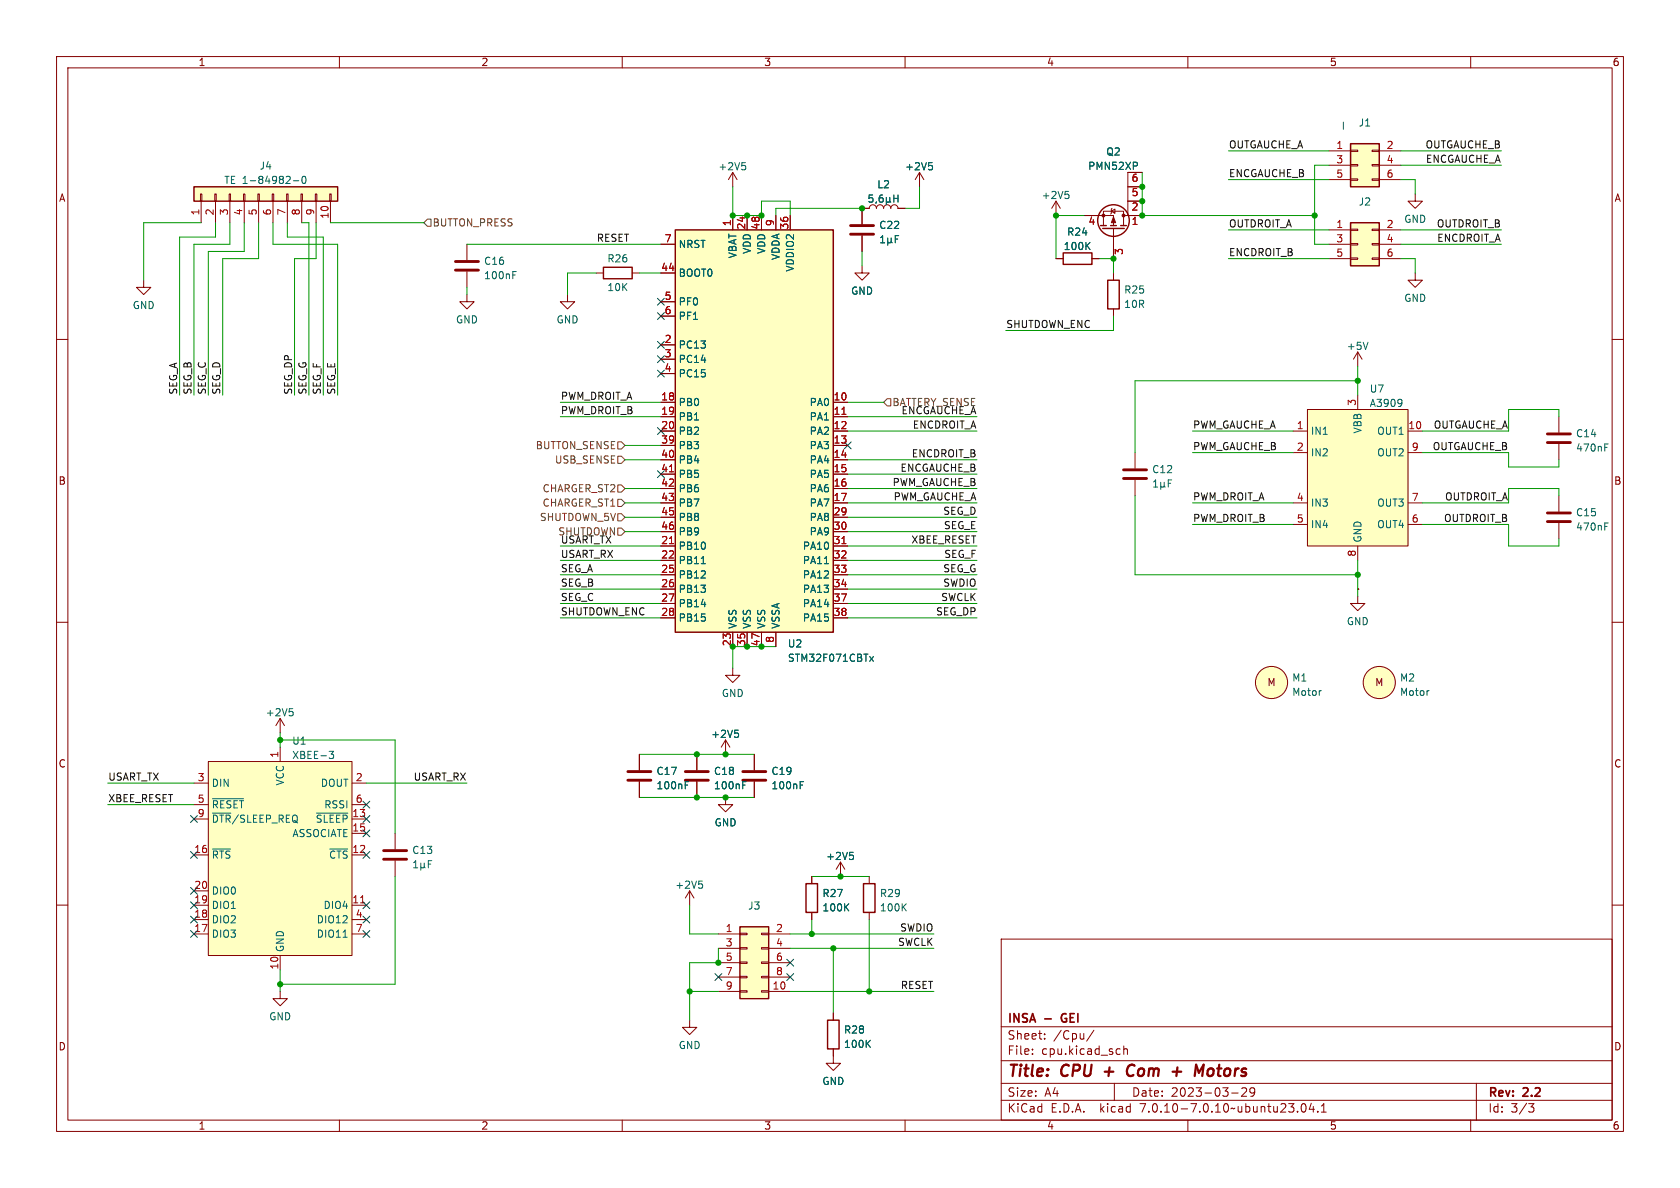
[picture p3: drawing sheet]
<svg xmlns="http://www.w3.org/2000/svg" width="297mm" height="210mm" viewBox="0 0 297 210" stroke-linecap="round" stroke-linejoin="round" font-family="sans-serif">
<g fill="none" stroke="#840000" stroke-width=".18">
<path d="M10 10h277v190h-277zM12 12h273v186h-273zM60 10v2M110 10v2M160 10v2M210 10v2M260 10v2M35.4 34.3h.3v1.3h-.3zM35.6 35.6v3.8M38 34.3h.2v1.3h-.2zM38.1 35.6v3.8M40.5 34.3h.3v1.3h-.3z"/>
<path d="M40.6 35.6v3.8M43.1 34.3h.2v1.3h-.2zM43.2 35.6v3.8M45.6 34.3h.2v1.3h-.2zM45.7 35.6v3.8M48.1 34.3h.3v1.3h-.3zM48.3 35.6v3.8M50.7 34.3h.2v1.3h-.2zM50.8 35.6v3.8M53.2 34.3h.3v1.3h-.3zM53.3 35.6v3.8M55.8 34.3h.2v1.3h-.2z"/>
<path d="M55.9 35.6v3.8M58.3 34.3h.2v1.3h-.2zM58.4 35.6v3.8M129.5 30.5l-.7 1.3M129.5 30.5v2.5M129.5 38.1v2.5M129.5 30.5l.8 1.3M132.1 38.1v2.5M134.6 38.1v2.5M137.2 38.1v2.5M139.7 38.1v2.5M160 36.8h-1.3a.64 .64 0 0 0-.6-.6 .64 .64 0 0 0-.6 .6 .64 .64 0 0 0-.7-.6 .64 .64 0 0 0-.6 .6 .64 .64 0 0 0-.6-.6 .64 .64 0 0 0-.7 .6 .64 .64 0 0 0-.6-.6 .64 .64 0 0 0-.6 .6h-1.3v2.8"/>
<path d="M162.6 30.5l-.8 1.3M162.6 30.5v2.5M162.6 30.5l.7 1.3M186.7 35.6l-.8 1.2M186.7 35.6v2.5M186.7 35.6l.8 1.2M191.8 38.1h5v1.8M195.1 39.9v-2.6h3.5v2.6M196.5 37.3l.6-.3v.7zM196.6 36.8l-.1 .2v.7l-.2 .1M199.4 35.6v2.5h-.8M199.4 38.1h2.5"/>
<path d="M199.4 35.6h2.5M199.4 33h2.5M201.9 30.5h-2.5v5.1M234.9 26.7h3.9M234.9 29.2h3.9M234.9 31.8h3.9M238.8 31.6h1.2v.3h-1.2zM238.8 29.1h1.2v.2h-1.2zM238.8 26.5h1.2v.3h-1.2zM242.6 31.6h1.2v.3h-1.2zM242.6 29.1h1.2v.2h-1.2zM242.6 26.5h1.2v.3h-1.2z"/>
<path d="M243.8 26.7h3.8M243.8 29.2h3.8M243.8 31.8h3.8M250.2 34.3v1.3h1.3l-1.3 1.2-1.3-1.2h1.3M10 60h2M25.4 49.5v1.3h1.3l-1.3 1.3-1.3-1.3h1.3M82.5 52.1v1.2h1.3l-1.3 1.3-1.2-1.3h1.2M82.5 43.2v2.8M82.5 48v2.8M100.3 52.1v1.2h1.3l-1.3 1.3-1.2-1.3h1.2M105.4 48.3h1.3M111.8 48.3h1.2"/>
<path d="M116.8 48.3h2.6M116.8 53.3h2.6M116.8 55.9h2.6M116.8 43.2h2.6M152.4 47v1.3h1.3l-1.3 1.2-1.3-1.2h1.3M152.4 41.7v2.8M186.7 45.7h1.3M193 45.7h1.3M196.8 40.4v5.3M196.8 48.3v1.2M196.8 54.6v1.3M234.9 45.7h3.9"/>
<path d="M234.9 43.2h3.9M234.9 40.6h3.9M238.8 45.6h1.2v.2h-1.2zM238.8 43.1h1.2v.2h-1.2zM238.8 40.5h1.2v.3h-1.2zM242.6 45.6h1.2v.2h-1.2zM242.6 43.1h1.2v.2h-1.2zM242.6 40.5h1.2v.3h-1.2zM243.8 45.7h3.8M243.8 43.2h3.8M243.8 40.6h3.8M250.2 48.3v1.2h1.3l-1.3 1.3-1.3-1.3h1.3"/>
<path d="M285 60h2M116.8 76.2h2.6M116.8 71.1h2.6M116.8 73.7h2.6M116.8 78.7h2.6M116.8 61h2.6M116.8 63.5h2.6M116.8 66h2.6M147.3 76.2h2.6M147.3 71.1h2.6M147.3 73.7h2.6M147.3 78.7h2.6"/>
<path d="M228.6 76.2h2.5M231.1 72.4h17.8v24.1h-17.8zM240 62.2v2.6M240 69.9v2.5M240 62.2l-.7 1.3M240 62.2l.8 1.3M248.9 76.2h2.6M275.6 73.7v2.8M275.6 78.5v2.8M116.8 88.9h2.6M116.8 81.3h2.6M116.8 83.8h2.6"/>
<path d="M116.8 86.4h2.6M116.8 96.5h2.6M116.8 99.1h2.6M116.8 91.4h2.6M116.8 94h2.6M147.3 88.9h2.6M147.3 81.3h2.6M147.3 83.8h2.6M147.3 86.4h2.6M147.3 96.5h2.6M147.3 99.1h2.6M147.3 91.4h2.6"/>
<path d="M147.3 94h2.6M200.7 80v2.8M200.7 84.8v2.8M228.6 80h2.5M228.6 88.9h2.5M228.6 92.7h2.5M240 96.5v2.6M248.9 80h2.6M248.9 88.9h2.6M248.9 92.7h2.6M275.6 87.6v2.8M275.6 92.5v2.8"/>
<path d="M10 110h2M116.8 101.6h2.6M116.8 104.1h2.6M116.8 106.7h2.6M116.8 109.2h2.6M129.5 118.1v1.3h1.3l-1.3 1.3-1.2-1.3h1.2M129.5 111.8v2.5M132.1 111.8v2.5M134.6 111.8v2.5M137.2 111.8v2.5M147.3 101.6h2.6M147.3 104.1h2.6"/>
<path d="M147.3 106.7h2.6M147.3 109.2h2.6M240 105.4v1.3h1.3l-1.3 1.3-1.2-1.3h1.2M240 104.1h.1M285 110h2M34.3 138.4h2.5M36.8 134.6h25.4v34.3h-25.4zM49.5 127v2.5M49.5 132.1v2.5M49.5 127l-.7 1.3M49.5 127l.8 1.3M62.2 138.4h2.6"/>
<path d="M113 133.4v2.7M113 138.2v2.8M123.2 133.4v2.7M123.2 138.2v2.8M128.3 130.8l-.8 1.3M128.3 130.8v2.6M128.3 130.8l.7 1.3M133.3 133.4v2.7M133.3 138.2v2.8M10 160h2M34.3 151.1h2.5M34.3 144.8h2.5"/>
<path d="M34.3 157.5h2.5M34.3 142.2h2.5M62.2 151.1h2.6M62.2 144.8h2.6M62.2 147.3h2.6M62.2 142.2h2.6M69.8 147.3v2.8M69.8 152.1v2.8M121.9 157.5l-.7 1.3M121.9 157.5v2.5M121.9 157.5l.8 1.3M128.3 141v1.2h1.2l-1.2 1.3-1.3-1.3h1.3"/>
<path d="M143.5 154.9v1.3M148.6 152.4l-.8 1.3M148.6 152.4v2.5M148.6 152.4l.8 1.3M153.7 154.9v1.3M285 160h2M34.3 165.1h2.5M34.3 160h2.5M34.3 162.6h2.5M49.5 175.3v1.2h1.3l-1.3 1.3-1.2-1.3h1.2M49.5 168.9v2.6M62.2 165.1h2.6"/>
<path d="M62.2 160h2.6M62.2 162.6h2.6M127 165.1h3.8M127 175.3h3.8M127 167.6h3.8M127 170.2h3.8M127 172.7h3.8M130.8 175.1h1.3v.3h-1.3zM130.8 172.6h1.3v.2h-1.3zM130.8 170.1h1.3v.2h-1.3zM130.8 167.5h1.3v.3h-1.3zM130.8 165h1.3v.2h-1.3z"/>
<path d="M134.6 175.1h1.3v.3h-1.3zM134.6 172.6h1.3v.2h-1.3zM134.6 170.1h1.3v.2h-1.3zM134.6 167.5h1.3v.3h-1.3zM134.6 165h1.3v.2h-1.3zM135.9 165.1h3.8M135.9 175.3h3.8M135.9 167.6h3.8M135.9 170.2h3.8M135.9 172.7h3.8M143.5 161.3v1.3M147.3 179.1v1.2"/>
<path d="M153.7 161.3v1.3M177 166h108v32h-108zM60 198v2M110 198v2M121.9 180.3v1.3h1.3l-1.3 1.3-1.3-1.3h1.3M147.3 185.4v2.6h1.3l-1.3 1.2-1.3-1.2h1.3M160 198v2M177 194.5h108M177 191.5h108M177 187.5h108M177 181.5h108M182.5 186.3v.1"/>
<path d="M182.5 185.5v.1M184.7 183.6v.1M184.7 182.8v.1M193.4 182.1l-1.3 2M197 191.5v3M197.9 185.4l.1 .1M198 186.3l-.1 .1M198.7 184.9v1.5M198.7 185.5l.2-.1 .3 .1 .1 .9M210 198v2M217.7 193.2h1.2M219.5 192.4l.6-.1 .2 .1 .1 .3-.9 1.1h.9"/>
<path d="M221.8 192.9l-.3 .3h-.3l-.2-.3 .1-.5 .4-.1 .2 .1a.99 .99 0 0 1-.3 1.4h-.3M229.4 196.5v.1M230.2 195.2l.2-.1a.81 .81 0 0 1 .6 .6 .81 .81 0 0 1-.3 .8l-.2 .1a.81 .81 0 0 1-.3-1.4zM231.8 195l-.3 1.1h.9M232.2 195.6v1M233 196.5v.1M233.6 196.6h.9M233.6 195.5l.4-.4v1.5M260 198v2M261 191.5v6.5M270.2 195.1h1l-.5 .6 .4 .1 .1 .5-.3 .3h-.4"/>
<circle cx="224.8" cy="120.6" r="2.84"/>
<circle cx="243.8" cy="120.6" r="2.84"/>
</g>
<path d="M195.3 189.4h1.5M200.2 188.2a1.13 1.13 0 0 0-.9 .7 1.13 1.13 0 0 0 .2 1.2l.3 .1 .5-.1M207.3 189.4h1.5M208.2 188.7l-.2 1.5M211.2 190.2l.3-2 .4 1.4 .9-1.4-.3 2M213.7 189l-.2 .3-.1 .5 .4 .4" fill="none" stroke="#840000" stroke-width=".4"/>
<path d="M187.8 179.4l-.2 .4 .2 .7" fill="none" stroke="#840000" stroke-width=".3"/>
<g fill="none" stroke="#840000" stroke-width=".25">
<path d="M34.3 33h25.4v2.6h-25.4zM194.6 39.9h1M196.3 39.9h1.1M198.1 39.9h1M238.8 25.4h5v7.6h-5zM238.8 39.4h5v7.6h-5zM106.7 47.2h5.1v2.1h-5.1zM119.4 40.6h27.9v71.2h-27.9zM188 44.7h5v2h-5zM194.9 40.4h3.9M195.8 49.5h2.1v5.1h-2.1zM142.5 156.2h2v5.1h-2z"/>
<path d="M152.7 156.2h2v5.1h-2zM130.8 163.8h5.1v12.7h-5.1zM146.3 180.3h2v5.1h-2z"/>
<circle cx="196.8" cy="39" r="2.79"/>
</g>
<g fill="none" stroke="#006464" stroke-width=".18">
<path d="M51.9 32h.9M53.5 31.3l.2-.1a.68 .68 0 0 1 .4 .6 .68 .68 0 0 1-.4 .6l-.2-.1-.1-.3zM131.2 28.8h.6M131.6 29.2l.2 .3v.3l-.2 .2M154.3 34.5h-.6l-.1 .6 .2-.1h.4l.1 .2v.4l-.2 .1-.5-.1M154.9 35.7l-.1 .2M156 34.5h-.3a.86 .86 0 0 0 0 1.2l.4-.1v-.4l-.2-.2h-.2l-.3 .2M156.7 35.6l.2 .1h.2l.2-.1M156.7 34.9v1.3M157.3 35.6l.2 .1M157.3 34.9v.7M158 34.5v1.2"/>
<path d="M158 35.1h.7M158.7 34.5v1.2M164.2 28.8h.6M164.6 29.2l.3 .3v.3l-.3 .2M188.3 33.8h.6M188.7 34.3l.3 .3v.3l-.3 .2M201 28.8v.4M90.7 48.6h.4M90.7 48h.6M155.7 42.9h.7M155.7 42l.3-.3v1.2M156.9 42.7l.2 .2h.3l.1-.2"/>
<path d="M156.9 42.1v1.2M157.5 42.7l.2 .2M157.5 42.1v.6M158.3 42.3h.4M158.9 41.7h-.6v1.2M192.2 43.4l.5 .7M192.7 42.9l-.7 .7M241.8 60.5l-.4 1.3M247.6 70.6l.2 .1a1.07 1.07 0 0 1-.1 1M247.8 71.1l-.2 .3M283.7 79.1h.4M283.7 78.5h.6"/>
<path d="M124 99.6h.7M145.7 99.6h.8M203.9 86.1h.8M203.9 85.2l.4-.4v1.3M205.2 85.9l.2 .2h.2l.2-.2M205.2 85.3v1.2M205.8 85.9l.2 .2M205.8 85.3v.6M206.5 85.4h.5M207.1 84.8h-.6v1.3M283.7 93.1h.4M283.7 92.5h.6"/>
<path d="M153.7 116.1l.7 .8M154.4 116.1l-.7 .8M51.2 125.3h.6M51.6 125.8l.2 .2v.3l-.2 .2M58.2 132.8h.8l-.4 .5 .3 .1 .1 .4-.3 .3h-.3M121.1 138.8h.5M121.1 138.2h.6M129.9 129.1h.6M130.3 129.6l.3 .2v.3l-.3 .3M131.3 138.8h.4M131.3 138.2h.6M141.5 138.8h.4"/>
<path d="M141.5 138.2h.6M233.5 122.1h.1M252.5 122.1h.1M37.6 150.1h3.2M37.6 143.7h3.2M37.6 141.2h5.5M55.9 143.7h5.6M58.3 150.1h3.2M73.1 153.4h.7M73.1 152.5l.4-.4v1.3M74.4 153.2l.2 .2h.2l.2-.2M74.4 152.6v1.2"/>
<path d="M75 153.2l.2 .2M75 152.6v.6M75.7 152.7h.4M76.3 152.1h-.6v1.3M123.6 155.8h.6M124 156.2l.2 .3v.3l-.2 .2M150.1 159.8l-.8 .7M150.2 150.7h.6M150.6 151.2l.3 .2v.3l-.3 .2M160.2 159.8l-.7 .7M60.7 165.7h.7M149.5 160.3l.6 .7"/>
<path d="M159.7 160.3l.5 .7M153.3 184.4l.6 .8M153.9 183.9l-.8 .7"/>
</g>
<g fill="none" stroke="#840000" stroke-width=".51">
<path d="M150.4 39.9h4M80.5 47.8h4.1M80.5 46.2h4.1M150.4 41.4h4M273.6 78.2h4M273.6 76.7h4M198.6 84.6h4.1M198.6 83.1h4.1M273.6 92.2h4M273.6 90.7h4M111 137.9h4.1M111 136.4h4.1"/>
<path d="M121.2 137.9h4M121.2 136.4h4M131.3 137.9h4.1M131.3 136.4h4.1M67.8 151.9h4.1M67.8 150.4h4.1"/>
</g>
<g fill="#ffffc2" stroke="#ffffc2" stroke-width=".18">
<path d="M130.8 163.8h5.1v12.7h-5.1z"/>
<path d="M231.1 72.4h17.8v24.1h-17.8z"/>
<path d="M36.8 134.6h25.4v34.3h-25.4z"/>
<path d="M119.4 40.6h27.9v71.2h-27.9z"/>
<path d="M34.3 33h25.4v2.6h-25.4z"/>
<path d="M238.8 25.4h5v7.6h-5z"/>
<path d="M238.8 39.4h5v7.6h-5z"/>
<circle cx="243.8" cy="120.6" r="2.84"/>
<circle cx="224.8" cy="120.6" r="2.84"/>
</g>
<path d="M148.8 73.2h.8M118.4 96.1h.7M118.4 83.4h.7M148.8 96.1h.8M63.7 159.6h.8" fill="none" stroke="#a90000" stroke-width=".18"/>
<g fill="#840000" stroke="#840000" stroke-width=".18">
<path d="M196.8 38.4l.4 1h-.7z"/>
<circle cx="195.1" cy="38.1" r=".25"/>
<circle cx="198.6" cy="38.1" r=".25"/>
</g>
<path d="M75.6 38.7h.6v1.3h-.6l-.7-.6zM109.2 78.1h.7l.6 .6-.6 .7h-.7zM156.8 70.5h.7v1.3h-.7l-.6-.7zM109.2 90.8h.7l.6 .6-.6 .7h-.7zM109.2 93.3h.7l.6 .7-.6 .6h-.7zM109.2 88.3h.7l.6 .6-.6 .6h-.7zM109.2 85.7h.7l.6 .7-.6 .6h-.7zM109.2 80.6h.7l.6 .7-.6 .6h-.7z" fill="none" stroke="#725600" stroke-width=".18"/>
<path d="M237.5 21.6v1.3" fill="none" stroke="#0000c2" stroke-width=".18"/>
<g fill="none" stroke="#009600" stroke-width=".18">
<path d="M35.6 39.4h-10.2v10.1M38.1 39.4v2.5h-6.4v28M40.6 39.4v3.8h-6.3v26.7M43.2 39.4v5.1h-6.4v25.4M45.7 39.4v6.3h-6.3v24.2M48.3 39.4v3.8h11.4v26.7M50.8 39.4v2.5h6.3v28M53.3 39.4h1.3v30.5M55.9 39.4v6.3h-3.8v24.2M58.4 39.4h16.5M129.5 33v5.1h5.1v-2.5h5.1v2.5M152.4 36.8h-15.2v1.3"/>
<path d="M162.6 33v3.8h-2.6M191.8 38.1h-5.1v7.6M201.9 30.5v7.6h30.5M217.2 26.7h17.7M217.2 31.8h17.7M234.9 29.2h-2.5v14h2.5M247.6 29.2h17.8M247.6 31.8h2.6v2.5M247.6 26.7h17.8M82.5 43.2h34.3M82.5 50.8v1.3M105.4 48.3h-5.1v3.8"/>
<path d="M113 48.3h3.8M152.4 44.5v2.5M194.3 45.7h2.5v2.6M196.8 55.9v2.5h-19M217.2 45.7h17.7M217.2 40.6h17.7M247.6 45.7h2.6v2.6M247.6 40.6h17.8M247.6 43.2h17.8M99.1 73.7h17.7M99.1 71.1h17.7M110.5 78.7h6.3"/>
<path d="M149.9 76.2h22.8M149.9 73.7h22.8M149.9 71.1h6.3M210.8 76.2h17.8M240 64.8v5.1M240 67.3h-39.3v12.7M275.6 73.7v-1.3h-8.9v3.8h-15.2M99.1 96.5h17.7M99.1 99.1h17.7M110.5 88.9h6.3M110.5 86.4h6.3M110.5 94h6.3"/>
<path d="M110.5 91.4h6.3M110.5 81.3h6.3M149.9 88.9h22.8M149.9 96.5h22.8M149.9 86.4h22.8M149.9 94h22.8M149.9 91.4h22.8M149.9 83.8h22.8M149.9 81.3h22.8M149.9 99.1h22.8M200.7 87.6v14h39.3M210.8 80h17.8"/>
<path d="M210.8 88.9h17.8M210.8 92.7h17.8M240 99.1v6.3M251.5 80h15.2v2.6h8.9v-1.3M251.5 92.7h15.2v3.8h8.9v-1.2M275.6 87.6v-1.2h-8.9v2.5h-15.2M99.1 101.6h17.7M99.1 109.2h17.7M99.1 104.1h17.7M99.1 106.7h17.7M137.2 114.3h-7.7v3.8M149.9 101.6h22.8"/>
<path d="M149.9 109.2h22.8M149.9 104.1h22.8M149.9 106.7h22.8M19 138.4h15.3M49.5 129.5v2.6M49.5 130.8h20.3v16.5M64.8 138.4h17.7M113 133.4h20.3M19 142.2h15.3M69.8 154.9v19.1h-20.3M113 141h20.3M143.5 154.9h10.2"/>
<path d="M49.5 171.5v3.8M121.9 160v5.1h5.1M121.9 175.3h5.1M127 167.6v2.6h-5.1v10.1M139.7 165.1h25.4M139.7 175.3h25.4M139.7 167.6h25.4M143.5 162.6v2.5M147.3 167.6v11.5M153.7 162.6v12.7"/>
</g>
<g fill="none" stroke="#000084" stroke-width=".18">
<path d="M116.2 52.7l1.2 1.2M116.2 55.3l1.2 1.2M117.4 52.7l-1.2 1.2M117.4 55.3l-1.2 1.2M116.2 65.4l1.2 1.2M116.2 62.9l1.2 1.2M116.2 75.6l1.2 1.2M116.2 60.4l1.2 1.2M117.4 65.4l-1.2 1.2M117.4 62.9l-1.2 1.2M117.4 75.6l-1.2 1.2M117.4 60.4l-1.2 1.2"/>
<path d="M149.3 78.1l1.2 1.2M150.5 78.1l-1.2 1.2M116.2 83.2l1.2 1.2M117.4 83.2l-1.2 1.2M33.7 159.4l1.2 1.2M33.7 156.9l1.2 1.2M33.7 144.2l1.2 1.2M33.7 150.5l1.2 1.2M34.9 159.4l-1.2 1.2M34.9 156.9l-1.2 1.2M34.9 144.2l-1.2 1.2M34.9 150.5l-1.2 1.2"/>
<path d="M64.2 159.4l1.2 1.2M64.2 141.6l1.2 1.2M64.2 144.2l1.2 1.2M64.2 146.7l1.2 1.2M64.2 150.5l1.2 1.2M65.4 159.4l-1.2 1.2M65.4 141.6l-1.2 1.2M65.4 144.2l-1.2 1.2M65.4 146.7l-1.2 1.2M65.4 150.5l-1.2 1.2M33.7 164.5l1.2 1.2M33.7 162l1.2 1.2"/>
<path d="M34.9 164.5l-1.2 1.2M34.9 162l-1.2 1.2M64.2 162l1.2 1.2M64.2 164.5l1.2 1.2M65.4 162l-1.2 1.2M65.4 164.5l-1.2 1.2M126.4 172.1l1.2 1.2M127.6 172.1l-1.2 1.2M139.1 169.6l1.2 1.2M139.1 172.1l1.2 1.2M140.3 169.6l-1.2 1.2M140.3 172.1l-1.2 1.2"/>
</g>
<g fill="#009600" stroke="#009600" stroke-width=".18">
<circle cx="129.5" cy="38.1" r=".46"/>
<circle cx="132.1" cy="38.1" r=".46"/>
<circle cx="134.6" cy="38.1" r=".46"/>
<circle cx="123.2" cy="141" r=".46"/>
<circle cx="123.2" cy="133.4" r=".46"/>
<circle cx="147.3" cy="167.6" r=".46"/>
<circle cx="143.5" cy="165.1" r=".46"/>
<circle cx="148.6" cy="154.9" r=".46"/>
<circle cx="128.3" cy="141" r=".46"/>
<circle cx="128.3" cy="133.4" r=".46"/>
<circle cx="127" cy="170.2" r=".46"/>
<circle cx="121.9" cy="175.3" r=".46"/>
<circle cx="153.7" cy="175.3" r=".46"/>
<circle cx="49.5" cy="130.8" r=".46"/>
<circle cx="196.8" cy="45.7" r=".46"/>
<circle cx="240" cy="67.3" r=".46"/>
<circle cx="232.4" cy="38.1" r=".46"/>
<circle cx="201.9" cy="38.1" r=".46"/>
<circle cx="134.6" cy="114.3" r=".46"/>
<circle cx="132.1" cy="114.3" r=".46"/>
<circle cx="129.5" cy="114.3" r=".46"/>
<circle cx="240" cy="101.6" r=".46"/>
<circle cx="49.5" cy="174" r=".46"/>
<circle cx="152.4" cy="36.8" r=".46"/>
<circle cx="186.7" cy="38.1" r=".46"/>
<circle cx="201.9" cy="33" r=".46"/>
<circle cx="201.9" cy="35.6" r=".46"/>
</g>
<g font-size="2.8" fill="#840000">
<text x="178" y="190.9">Title:</text>
<text x="187.7" y="190.9">CPU</text>
<text x="196.1" y="190.9">+</text>
<text x="200.9" y="190.9">Com</text>
<text x="214.5" y="190.9">Motors</text>
</g>
<g font-size="2.1" fill="#840000">
<text x="178" y="184">Sheet:</text>
<text x="178" y="181.2">INSA</text>
<text x="184.7" y="181.2">-</text>
<text x="186.2" y="184">/Cpu/</text>
<text x="188.3" y="181.2">GEI</text>
<text x="178" y="186.7">File:</text>
<text x="184.1" y="186.7">cpu.kicad_sch</text>
<text x="178" y="196.9">KiCad</text>
<text x="178" y="194.1">Size:</text>
<text x="184.7" y="194.1">A4</text>
<text x="185.7" y="196.9">E.D.A.</text>
<text x="194.6" y="196.9">kicad</text>
<text x="200" y="194.1">Date:</text>
<text x="201.8" y="196.9">7.0.10-7.0.10~ubuntu23.04.1</text>
<text x="207" y="194.1">2023-03-29</text>
<text x="263" y="194.3">Rev:</text>
<text x="263" y="196.9">Id:</text>
<text x="267.1" y="196.9">3/3</text>
<text x="269.4" y="194.3">2.2</text>
</g>
<g font-size="1.8" fill="#840000">
<text x="35" y="11.9">1</text>
<text x="85" y="11.9">2</text>
<text x="135" y="11.9">3</text>
<text x="185" y="11.9">4</text>
<text x="235" y="11.9">5</text>
<text x="285" y="11.9">6</text>
<text x="10.3" y="35.9">A</text>
<text x="285.3" y="35.9">A</text>
<text x="10.3" y="85.9">B</text>
<text x="285.3" y="85.9">B</text>
<text x="224" y="121.5">M</text>
<text x="243" y="121.5">M</text>
<text x="10.3" y="135.9">C</text>
<text x="285.3" y="135.9">C</text>
<text x="10.3" y="185.9">D</text>
<text x="285.3" y="185.9">D</text>
<text x="35" y="199.9">1</text>
<text x="85" y="199.9">2</text>
<text x="135" y="199.9">3</text>
<text x="185" y="199.9">4</text>
<text x="235" y="199.9">5</text>
<text x="285" y="199.9">6</text>
</g>
<g font-size="1.8" fill="#006464">
<text x="240.1" y="22.6">J1</text>
<text x="195.5" y="27.7">Q2</text>
<text x="39.5" y="32.7">TE 1-84982-0</text>
<text x="45.8" y="30.2">J4</text>
<text x="126.9" y="30.3">+2V5</text>
<text x="155" y="33.5">L2</text>
<text x="159.9" y="30.3">+2V5</text>
<text x="184" y="35.4">+2V5</text>
<text x="192.3" y="30.2">PMN52XP</text>
<text x="155.3" y="40.7">C22</text>
<text x="188.6" y="41.9">R24</text>
<text x="240.1" y="36.5">J2</text>
<text x="248.2" y="39.6">GND</text>
<text x="85.5" y="47">C16</text>
<text x="107.3" y="46.6">R26</text>
<text x="119.9" y="44">NRST</text>
<text x="130.4" y="45.8" transform="rotate(-90 130.4 45.8)">VBAT</text>
<text x="132.9" y="45" transform="rotate(-90 132.9 45)">VDD</text>
<text x="135.5" y="45" transform="rotate(-90 135.5 45)">VDD</text>
<text x="138" y="46.1" transform="rotate(-90 138 46.1)">VDDA</text>
<text x="187.9" y="44.4">100K</text>
<text x="85.5" y="49.6">100nF</text>
<text x="107.3" y="51.7">10K</text>
<text x="119.9" y="49.1">BOOT0</text>
<text x="140.6" y="48.1" transform="rotate(-90 140.6 48.1)">VDDIO2</text>
<text x="150.4" y="52.3">GND</text>
<text x="198.6" y="52.1">R25</text>
<text x="248.2" y="53.6">GND</text>
<text x="23.4" y="54.8">GND</text>
<text x="80.5" y="57.4">GND</text>
<text x="98.3" y="57.4">GND</text>
<text x="119.9" y="54.2">PF0</text>
<text x="119.9" y="56.7">PF1</text>
<text x="198.6" y="54.6">10R</text>
<text x="119.9" y="61.8">PC13</text>
<text x="119.9" y="64.4">PC14</text>
<text x="238" y="62.1">+5V</text>
<text x="119.9" y="72">PB0</text>
<text x="119.9" y="66.9">PC15</text>
<text x="143" y="72">PA0</text>
<text x="242.1" y="69.6">U7</text>
<text x="119.9" y="74.5">PB1</text>
<text x="119.9" y="77.1">PB2</text>
<text x="143" y="74.5">PA1</text>
<text x="143" y="77.1">PA2</text>
<text x="231.6" y="77.1">IN1</text>
<text x="240.9" y="76.7" transform="rotate(-90 240.9 76.7)">VBB</text>
<text x="242.1" y="72.1">A3909</text>
<text x="243.4" y="77.1">OUT1</text>
<text x="278.5" y="77.5">C14</text>
<text x="119.9" y="79.6">PB3</text>
<text x="119.9" y="82.1">PB4</text>
<text x="143" y="79.6">PA3</text>
<text x="143" y="82.1">PA4</text>
<text x="203.6" y="83.8">C12</text>
<text x="231.6" y="80.9">IN2</text>
<text x="243.4" y="80.9">OUT2</text>
<text x="278.5" y="80">470nF</text>
<text x="119.9" y="84.7">PB5</text>
<text x="119.9" y="87.2">PB6</text>
<text x="119.9" y="89.8">PB7</text>
<text x="143" y="84.7">PA5</text>
<text x="143" y="87.2">PA6</text>
<text x="143" y="89.8">PA7</text>
<text x="231.6" y="89.8">IN3</text>
<text x="243.4" y="89.8">OUT3</text>
<text x="119.9" y="92.3">PB8</text>
<text x="119.9" y="94.8">PB9</text>
<text x="143" y="92.3">PA8</text>
<text x="143" y="94.8">PA9</text>
<text x="231.6" y="93.6">IN4</text>
<text x="243.4" y="93.6">OUT4</text>
<text x="278.5" y="91.5">C15</text>
<text x="278.5" y="94">470nF</text>
<text x="119.9" y="97.4">PB10</text>
<text x="119.9" y="99.9">PB11</text>
<text x="141.8" y="97.4">PA10</text>
<text x="141.8" y="99.9">PA11</text>
<text x="240.9" y="96" transform="rotate(-90 240.9 96)">GND</text>
<text x="119.9" y="102.5">PB12</text>
<text x="119.9" y="105">PB13</text>
<text x="119.9" y="107.5">PB14</text>
<text x="141.8" y="102.5">PA12</text>
<text x="141.8" y="105">PA13</text>
<text x="141.8" y="107.5">PA14</text>
<text x="119.9" y="110.1">PB15</text>
<text x="130.4" y="111.3" transform="rotate(-90 130.4 111.3)">VSS</text>
<text x="132.9" y="111.3" transform="rotate(-90 132.9 111.3)">VSS</text>
<text x="135.5" y="111.3" transform="rotate(-90 135.5 111.3)">VSS</text>
<text x="138" y="111.3" transform="rotate(-90 138 111.3)">VSSA</text>
<text x="141.8" y="110.1">PA15</text>
<text x="238" y="110.7">GND</text>
<text x="139.2" y="114.7">U2</text>
<text x="139.2" y="117.2">STM32F071CBTx</text>
<text x="127.5" y="123.4">GND</text>
<text x="228.4" y="120.7">M1</text>
<text x="228.4" y="123.2">Motor</text>
<text x="247.4" y="120.7">M2</text>
<text x="247.4" y="123.2">Motor</text>
<text x="46.9" y="126.8">+2V5</text>
<text x="51.6" y="131.8">U1</text>
<text x="125.6" y="130.6">+2V5</text>
<text x="51.6" y="134.4">XBEE-3</text>
<text x="116" y="137.2">C17</text>
<text x="126.1" y="137.2">C18</text>
<text x="136.3" y="137.2">C19</text>
<text x="37.3" y="139.3">DIN</text>
<text x="37.3" y="143.1">~{RESET}</text>
<text x="50.4" y="139" transform="rotate(-90 50.4 139)">VCC</text>
<text x="56.6" y="139.3">DOUT</text>
<text x="57.2" y="143.1">RSSI</text>
<text x="116" y="139.7">100nF</text>
<text x="126.1" y="139.7">100nF</text>
<text x="136.3" y="139.7">100nF</text>
<text x="37.3" y="145.6">~{DTR}/SLEEP_REQ</text>
<text x="51.6" y="148.2">ASSOCIATE</text>
<text x="55.7" y="145.6">~{SLEEP}</text>
<text x="126.2" y="146.3">GND</text>
<text x="37.3" y="152">~{RTS}</text>
<text x="58.1" y="152">~{CTS}</text>
<text x="72.8" y="151.2">C13</text>
<text x="145.9" y="152.2">+2V5</text>
<text x="37.3" y="160.9">DIO1</text>
<text x="37.3" y="158.3">DIO0</text>
<text x="57.1" y="160.9">DIO4</text>
<text x="119.3" y="157.3">+2V5</text>
<text x="132.2" y="161">J3</text>
<text x="145.3" y="161.3">100K</text>
<text x="145.3" y="158.8">R27</text>
<text x="155.5" y="161.3">100K</text>
<text x="155.5" y="158.8">R29</text>
<text x="37.3" y="166">DIO3</text>
<text x="37.3" y="163.4">DIO2</text>
<text x="55.9" y="163.4">DIO12</text>
<text x="55.9" y="166">DIO11</text>
<text x="50.4" y="168.4" transform="rotate(-90 50.4 168.4)">GND</text>
<text x="47.5" y="180.6">GND</text>
<text x="119.9" y="185.6">GND</text>
<text x="149.1" y="185.4">100K</text>
<text x="149.1" y="182.9">R28</text>
<text x="145.3" y="192">GND</text>
</g>
<g font-size="1.8" fill="#0f0f0f">
<text x="217.2" y="26.3">OUTGAUCHE_A</text>
<text x="251.9" y="26.3">OUTGAUCHE_B</text>
<text x="252" y="28.9">ENCGAUCHE_A</text>
<text x="217.2" y="31.4">ENCGAUCHE_B</text>
<text x="217.2" y="40.3">OUTDROIT_A</text>
<text x="253.9" y="40.3">OUTDROIT_B</text>
<text x="105.4" y="42.8">RESET</text>
<text x="217.2" y="45.4">ENCDROIT_B</text>
<text x="254" y="42.8">ENCDROIT_A</text>
<text x="177.8" y="58.1">SHUTDOWN_ENC</text>
<text x="31.4" y="69.9" transform="rotate(-90 31.4 69.9)">SEG_A</text>
<text x="33.9" y="69.9" transform="rotate(-90 33.9 69.9)">SEG_B</text>
<text x="36.5" y="69.9" transform="rotate(-90 36.5 69.9)">SEG_C</text>
<text x="39" y="69.9" transform="rotate(-90 39 69.9)">SEG_D</text>
<text x="51.7" y="69.9" transform="rotate(-90 51.7 69.9)">SEG_DP</text>
<text x="54.3" y="69.9" transform="rotate(-90 54.3 69.9)">SEG_G</text>
<text x="56.8" y="69.9" transform="rotate(-90 56.8 69.9)">SEG_F</text>
<text x="59.3" y="69.9" transform="rotate(-90 59.3 69.9)">SEG_E</text>
<text x="99.1" y="70.8">PWM_DROIT_A</text>
<text x="99.1" y="73.3">PWM_DROIT_B</text>
<text x="159.3" y="73.3">ENCGAUCHE_A</text>
<text x="161.3" y="75.9">ENCDROIT_A</text>
<text x="210.8" y="75.9">PWM_GAUCHE_A</text>
<text x="253.4" y="75.9">OUTGAUCHE_A</text>
<text x="159.1" y="83.5">ENCGAUCHE_B</text>
<text x="161.1" y="80.9">ENCDROIT_B</text>
<text x="210.8" y="79.7">PWM_GAUCHE_B</text>
<text x="253.2" y="79.7">OUTGAUCHE_B</text>
<text x="157.7" y="86">PWM_GAUCHE_B</text>
<text x="157.9" y="88.6">PWM_GAUCHE_A</text>
<text x="210.8" y="88.6">PWM_DROIT_A</text>
<text x="255.4" y="88.6">OUTDROIT_A</text>
<text x="98.6" y="94.8">SHUTDOWN</text>
<text x="166.7" y="91.1">SEG_D</text>
<text x="166.8" y="93.6">SEG_E</text>
<text x="210.8" y="92.4">PWM_DROIT_B</text>
<text x="255.2" y="92.4">OUTDROIT_B</text>
<text x="99.1" y="101.3">SEG_A</text>
<text x="99.1" y="96.2">USART_TX</text>
<text x="99.1" y="98.7">USART_RX</text>
<text x="161" y="96.2">XBEE_RESET</text>
<text x="166.7" y="101.3">SEG_G</text>
<text x="166.8" y="98.7">SEG_F</text>
<text x="99.1" y="106.3">SEG_C</text>
<text x="99.1" y="103.8">SEG_B</text>
<text x="166.3" y="106.3">SWCLK</text>
<text x="166.7" y="103.8">SWDIO</text>
<text x="99.1" y="108.9">SHUTDOWN_ENC</text>
<text x="165.4" y="108.9">SEG_DP</text>
<text x="19" y="138.1">USART_TX</text>
<text x="19" y="141.9">XBEE_RESET</text>
<text x="73" y="138.1">USART_RX</text>
<text x="158.7" y="167.3">SWCLK</text>
<text x="159" y="164.8">SWDIO</text>
<text x="159.2" y="174.9">RESET</text>
</g>
<g font-size="1.8" fill="#a90000">
<text x="236.1" y="26.4">1</text>
<text x="236.1" y="29">3</text>
<text x="245" y="26.4">2</text>
<text x="245" y="29">4</text>
<text x="200" y="35">5</text>
<text x="200" y="32.5">6</text>
<text x="236.1" y="31.5">5</text>
<text x="245" y="31.5">6</text>
<text x="35.3" y="38.2" transform="rotate(-90 35.3 38.2)">1</text>
<text x="37.8" y="38.2" transform="rotate(-90 37.8 38.2)">2</text>
<text x="40.4" y="38.2" transform="rotate(-90 40.4 38.2)">3</text>
<text x="42.9" y="38.2" transform="rotate(-90 42.9 38.2)">4</text>
<text x="45.5" y="38.2" transform="rotate(-90 45.5 38.2)">5</text>
<text x="48" y="38.2" transform="rotate(-90 48 38.2)">6</text>
<text x="50.5" y="38.2" transform="rotate(-90 50.5 38.2)">7</text>
<text x="53.1" y="38.2" transform="rotate(-90 53.1 38.2)">8</text>
<text x="55.6" y="38.2" transform="rotate(-90 55.6 38.2)">9</text>
<text x="58.2" y="38.8" transform="rotate(-90 58.2 38.8)">10</text>
<text x="129.3" y="40.1" transform="rotate(-90 129.3 40.1)">1</text>
<text x="131.8" y="40.7" transform="rotate(-90 131.8 40.7)">24</text>
<text x="134.4" y="40.7" transform="rotate(-90 134.4 40.7)">48</text>
<text x="136.9" y="40.1" transform="rotate(-90 136.9 40.1)">9</text>
<text x="139.4" y="40.7" transform="rotate(-90 139.4 40.7)">36</text>
<text x="192.3" y="40.1">4</text>
<text x="200" y="40.1">1</text>
<text x="200" y="37.5">2</text>
<text x="236.1" y="40.4">1</text>
<text x="245" y="40.4">2</text>
<text x="117.4" y="42.9">7</text>
<text x="198.8" y="45.2" transform="rotate(-90 198.8 45.2)">3</text>
<text x="236.1" y="42.9">3</text>
<text x="236.1" y="45.5">5</text>
<text x="245" y="42.9">4</text>
<text x="245" y="45.5">6</text>
<text x="116.8" y="48">44</text>
<text x="117.4" y="53.1">5</text>
<text x="117.4" y="55.6">6</text>
<text x="117.4" y="60.7">2</text>
<text x="117.4" y="63.2">3</text>
<text x="117.4" y="65.8">4</text>
<text x="116.8" y="70.9">18</text>
<text x="147.3" y="70.9">10</text>
<text x="239.8" y="71.8" transform="rotate(-90 239.8 71.8)">3</text>
<text x="116.8" y="73.4">19</text>
<text x="116.8" y="75.9">20</text>
<text x="147.3" y="73.4">11</text>
<text x="147.3" y="75.9">12</text>
<text x="229.2" y="75.9">1</text>
<text x="248.9" y="75.9">10</text>
<text x="116.8" y="78.5">39</text>
<text x="116.8" y="81">40</text>
<text x="116.8" y="83.6">41</text>
<text x="147.3" y="78.5">13</text>
<text x="147.3" y="81">14</text>
<text x="147.3" y="83.6">15</text>
<text x="229.2" y="79.8">2</text>
<text x="249.5" y="79.8">9</text>
<text x="116.8" y="86.1">42</text>
<text x="116.8" y="88.6">43</text>
<text x="147.3" y="86.1">16</text>
<text x="147.3" y="88.6">17</text>
<text x="229.2" y="88.6">4</text>
<text x="249.5" y="88.6">7</text>
<text x="116.8" y="91.2">45</text>
<text x="116.8" y="93.7">46</text>
<text x="147.3" y="91.2">29</text>
<text x="147.3" y="93.7">30</text>
<text x="229.2" y="92.5">5</text>
<text x="249.5" y="92.5">6</text>
<text x="116.8" y="96.3">21</text>
<text x="116.8" y="98.8">22</text>
<text x="116.8" y="101.3">25</text>
<text x="147.3" y="96.3">31</text>
<text x="147.3" y="98.8">32</text>
<text x="147.3" y="101.3">33</text>
<text x="239.8" y="98.5" transform="rotate(-90 239.8 98.5)">8</text>
<text x="116.8" y="103.9">26</text>
<text x="116.8" y="106.4">27</text>
<text x="147.3" y="103.9">34</text>
<text x="147.3" y="106.4">37</text>
<text x="116.8" y="109">28</text>
<text x="136.9" y="113.7" transform="rotate(-90 136.9 113.7)">8</text>
<text x="147.3" y="109">38</text>
<text x="129.3" y="114.3" transform="rotate(-90 129.3 114.3)">23</text>
<text x="131.8" y="114.3" transform="rotate(-90 131.8 114.3)">35</text>
<text x="134.4" y="114.3" transform="rotate(-90 134.4 114.3)">47</text>
<text x="49.3" y="134.1" transform="rotate(-90 49.3 134.1)">1</text>
<text x="34.9" y="138.2">3</text>
<text x="34.9" y="142">5</text>
<text x="62.8" y="138.2">2</text>
<text x="62.8" y="142">6</text>
<text x="34.9" y="144.5">9</text>
<text x="62.2" y="144.5">13</text>
<text x="62.2" y="147.1">15</text>
<text x="34.2" y="150.9">16</text>
<text x="62.2" y="150.9">12</text>
<text x="34.2" y="159.8">19</text>
<text x="34.2" y="157.2">20</text>
<text x="62.2" y="159.8">11</text>
<text x="34.2" y="164.8">17</text>
<text x="34.2" y="162.3">18</text>
<text x="62.8" y="162.3">4</text>
<text x="62.8" y="164.8">7</text>
<text x="128.2" y="164.8">1</text>
<text x="128.2" y="167.4">3</text>
<text x="137.1" y="164.8">2</text>
<text x="137.1" y="167.4">4</text>
<text x="49.3" y="171.5" transform="rotate(-90 49.3 171.5)">10</text>
<text x="128.2" y="169.9">5</text>
<text x="128.2" y="172.5">7</text>
<text x="137.1" y="169.9">6</text>
<text x="137.1" y="172.5">8</text>
<text x="128.2" y="175">9</text>
<text x="136.5" y="175">10</text>
</g>
<g font-size="1.8" fill="#725600">
<text x="76.4" y="40.2">BUTTON_PRESS</text>
<text x="157.7" y="72">BATTERY_SENSE</text>
<text x="94.6" y="79.6">BUTTON_SENSE</text>
<text x="98" y="82.1">USB_SENSE</text>
<text x="95.8" y="89.8">CHARGER_ST1</text>
<text x="95.8" y="87.2">CHARGER_ST2</text>
<text x="95.3" y="92.3">SHUTDOWN_5V</text>
</g>
</svg>
